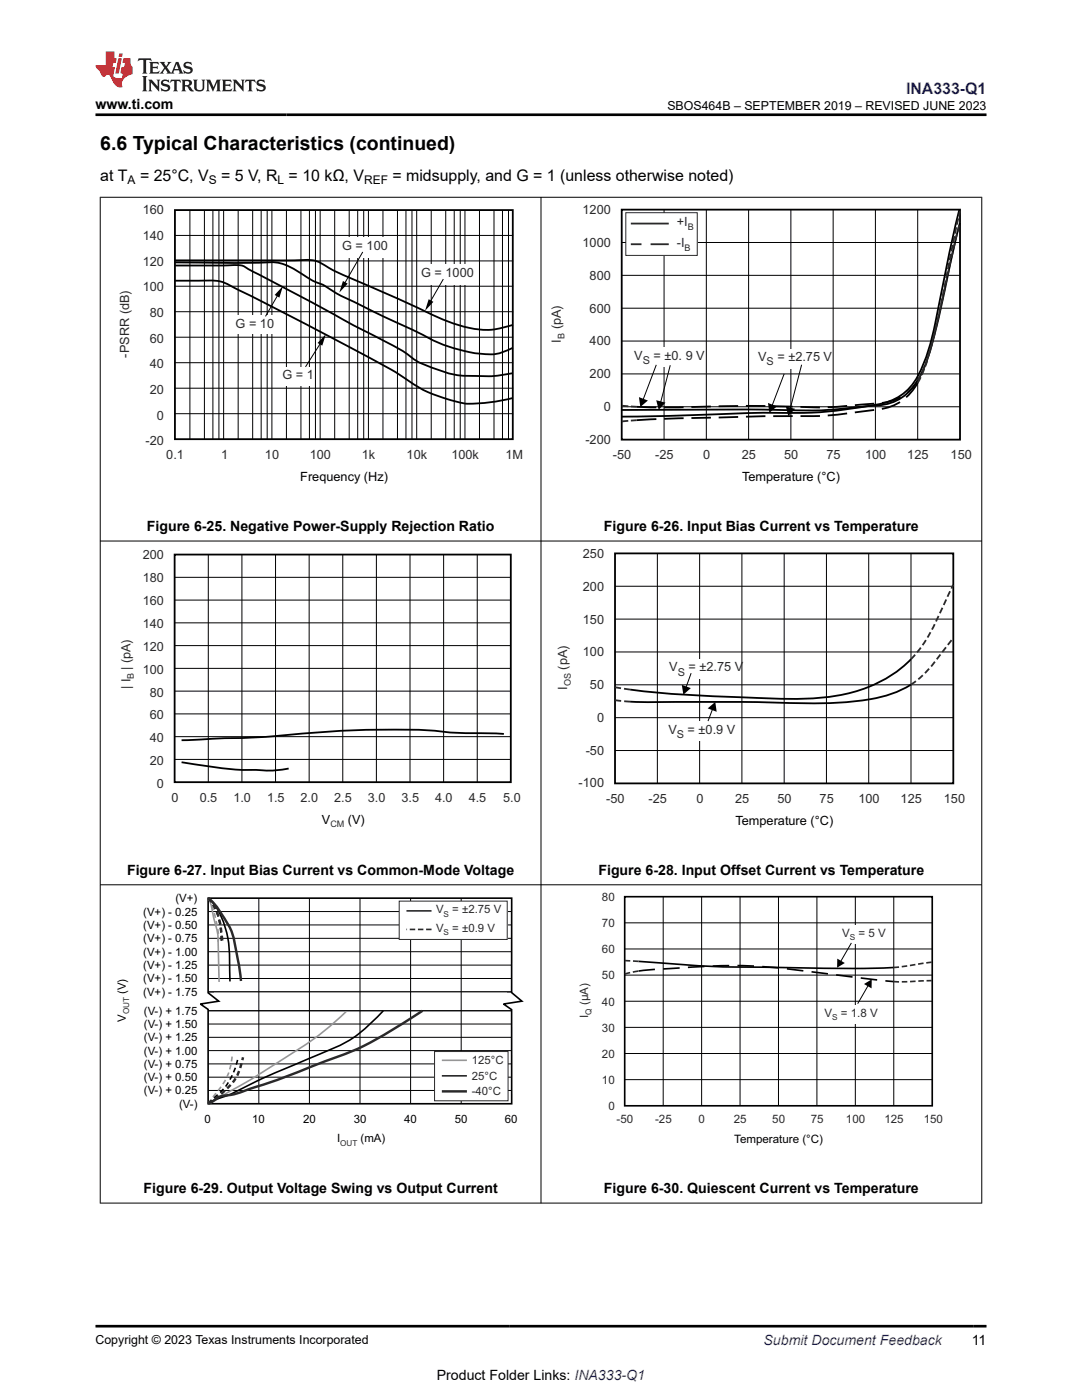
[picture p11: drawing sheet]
<svg xmlns="http://www.w3.org/2000/svg" width="216mm" height="279mm" viewBox="0 0 216 279" stroke-linecap="round" stroke-linejoin="round" font-family="sans-serif">
<g fill="none" stroke="#000" stroke-width=".2">
<path d="M34.9 57.1h67.5M34.9 52.1h67.5M34.9 47h67.5M37.9 41.9v45.7M40.8 41.9v45.7M42.5 41.9v45.7M43.7 41.9v45.7M44.6 41.9v45.7M47.5 41.9v45.7M50.4 41.9v45.7M52.1 41.9v45.7M53.3 41.9v45.7"/>
<path d="M54.3 41.9v45.7M57.2 41.9v45.7M60 41.9v45.7M61.7 41.9v45.7M62.9 41.9v45.7M63.9 41.9v45.7M66.8 41.9v45.7M69.7 41.9v45.7M71.4 41.9v45.7M72.6 41.9v45.7M73.5 41.9v45.7M76.4 41.9v45.7"/>
<path d="M79.3 41.9v45.7M81 41.9v45.7M82.2 41.9v45.7M83.1 41.9v45.7M86 41.9v45.7M88.9 41.9v45.7M90.6 41.9v45.7M91.8 41.9v45.7M92.8 41.9v45.7M95.7 41.9v45.7M98.6 41.9v45.7M100.3 41.9v45.7"/>
<path d="M101.5 41.9v45.7M34.9 62.2h67.5M34.9 67.3h67.5M34.9 72.4h67.5M34.9 77.5h67.5M34.9 82.6h67.5"/>
</g>
<path d="M34.9 41.9h67.4v45.7h-67.4zM34.9 56h4.7a10.7 10.7 0 0 1 6.5 1.1l23.5 12.1a127.3 127.3 0 0 1 14.1 8.2 32.8 32.8 0 0 0 9.5 3.2 36.9 36.9 0 0 0 9.1-1.2M34.9 53h10.2a6.1 6.1 0 0 1 4.1 .5l21.8 11.6a114.5 114.5 0 0 1 10.4 5.7 12.9 12.9 0 0 0 5.2 2.7 19 19 0 0 0 9 1.5 23.3 23.3 0 0 0 6.7-.5M34.9 52.4h17.8a9.5 9.5 0 0 1 6.9 1.8l.7 .5a16.9 16.9 0 0 0 4.6 2.4l.5 .3a56.8 56.8 0 0 0 8 4.2l9.4 4.5a33.5 33.5 0 0 0 9.9 4 18.6 18.6 0 0 0 6.6 .5l3-1.2M34.9 52h23.8a12.4 12.4 0 0 1 4.8 .3l4.3 2.3 16.3 7.2a31.6 31.6 0 0 0 12.7 4 17.2 17.2 0 0 0 5.5-.9" fill="none" stroke="#000" stroke-width=".36"/>
<path d="M56.5 57.1l-.8 2.3-.9-.5zM68.4 56.1l1 .5-1.7 1.8z" fill="#000"/>
<path d="M84.1 52.8h10.2v4h-10.2z" fill-rule="evenodd" fill="#fff"/>
<path d="M85.5 59.7l1 .5-1.7 1.8z" fill="#000"/>
<path d="M88.5 55.7l-3 5.1" fill="none" stroke="#000" stroke-width=".2"/>
<path d="M68.5 47.4h8.6v4h-8.6z" fill-rule="evenodd" fill="#fff"/>
<path d="M72.4 50.3l-4 6.8" fill="none" stroke="#000" stroke-width=".2"/>
<g fill="#fff">
<path d="M56.5 73.3h5.9v3.7h-5.9z" fill-rule="evenodd"/>
<path d="M46.6 62.9h8.6v3.6h-8.6z" fill-rule="evenodd"/>
</g>
<path d="M65 66.7l-.7 2.3-.9-.5z" fill="#000"/>
<g fill="none" stroke="#000" stroke-width=".2">
<path d="M55.7 58.4l-2.7 4.7M124.1 48.4h67.4M124.1 55h67.4M132.5 41.8v45.9M140.9 41.8v45.9M149.4 41.8v45.9M157.8 41.8v45.9M166.2 41.8v45.9M174.7 41.8v45.9M183.1 41.8v45.9M64.3 67.9l-3.3 5.3M124.1 61.5h67.4"/>
<path d="M124.1 68.1h67.4M124.1 74.6h67.4M124.1 81.2h67.4"/>
</g>
<path d="M124.1 41.8h67.5v45.9h-67.5z" fill="none" stroke="#000" stroke-width=".36"/>
<path d="M124.9 42.4h14.2v8.6h-14.2z" fill-rule="evenodd" fill="#fff"/>
<path d="M124.9 42.4h14.2v8.6h-14.2z" fill="none" stroke="#2b292a" stroke-width=".2"/>
<path d="M125.9 44.6h7.5" fill="none" stroke="#2b292a" stroke-width=".36"/>
<path d="M133.4 48.7h-7.5" fill="none" stroke="#2b292a" stroke-width=".36" stroke-dasharray="3.6 1.8" stroke-linecap="butt"/>
<path d="M125.7 69.4h14.1v3.9h-14.1z" fill-rule="evenodd" fill="#fff"/>
<path d="M131 72.8l-2.7 6.9M133.7 72.9l-1.9 7.4" fill="none" stroke="#000" stroke-width=".2"/>
<path d="M127.5 79.3l1.8 .6-1.5 1.3zM130.9 79.9l1.9 .5-1.4 1.4z" fill="#000"/>
<path d="M150.4 69.6h14.2v3.9h-14.2z" fill-rule="evenodd" fill="#fff"/>
<path d="M191.4 41.9l-1.7 7.5-2.5 12.1a47.2 47.2 0 0 1-4.1 13.6 11.1 11.1 0 0 1-9.4 5.8 89.4 89.4 0 0 1-21.1 1.5l-19.2 .6-9.3 .1M191.6 44.4l-.8 2.9a453.1 453.1 0 0 1-5.2 22.8 16.7 16.7 0 0 1-5.4 9.1 10.3 10.3 0 0 1-6.4 1.8 104.8 104.8 0 0 1-21.1 .8h-28.6M34.8 110.7h67.1v45.4h-67.1zM122.7 110.4h67.5v45.9h-67.5zM36.2 152.1a80.6 80.6 0 0 0 16.2 1.6l2.3 .1 2.9-.4M100.5 146.5l-4.4-.2a75.3 75.3 0 0 1-11.2-.6 223.4 223.4 0 0 0-32.4 1.4l-16.3 .6" fill="none" stroke="#000" stroke-width=".36"/>
<path d="M127.1 81.2l7.3 .1a373.3 373.3 0 0 1 30.2 0l9.2-.7a10.6 10.6 0 0 0 8.1-3.1l1.2-1.6M127.1 83.9l7.3-.4 20.7-.5a90.9 90.9 0 0 0 22.2-1.7 10.1 10.1 0 0 0 5.8-4.9" fill="none" stroke="#000" stroke-width=".36" stroke-dasharray="3.9 1.6" stroke-linecap="butt"/>
<path d="M183.1 76.4a48.3 48.3 0 0 0 4-12.5l4.5-21.8M183.1 75.9a45.4 45.4 0 0 0 4.2-12.8l2.8-13 1.5-5.7M124.1 84.1l3-.2M124.1 81l3 .2" fill="none" stroke="#2b292a" stroke-width=".36" stroke-dasharray="1.3 .5" stroke-linecap="butt"/>
<g fill="none" stroke="#000" stroke-width=".2">
<path d="M156.5 74.6l-2.4 6.3M160 72.8l-2.3 8.7M34.8 115.2h67.1M34.8 119.8h67.1M41.6 110.7v45.4M48.3 110.7v45.4M55 110.7v45.4M61.7 110.7v45.4M68.4 110.7v45.4M75.1 110.7v45.4M81.8 110.7v45.4M88.5 110.7v45.4"/>
<path d="M95.2 110.7v45.4M122.7 117h67.5M131.2 110.4v45.9M139.6 110.4v45.9M148 110.4v45.9M156.5 110.4v45.9M164.9 110.4v45.9M173.3 110.4v45.9M181.8 110.4v45.9M34.8 124.3h67.1M34.8 133.4h67.1M34.8 128.8h67.1"/>
<path d="M34.8 137.9h67.1M122.7 123.6h67.5M122.7 130.1h67.5M122.7 136.7h67.5M34.8 142.5h67.1M34.8 151.6h67.1M34.8 147h67.1M122.7 143.2h67.5M122.7 149.8h67.5"/>
</g>
<path d="M153.2 80.4l1.8 .7-1.5 1.3zM156.8 81.1l1.9 .5-1.4 1.4z" fill="#000"/>
<path d="M132.5 144h14.1v3.9h-14.1z" fill-rule="evenodd" fill="#fff"/>
<path d="M142.2 141.6l-.9 2.3" fill="none" stroke="#000" stroke-width=".2"/>
<path d="M141.2 141.4l1.5-1.3 .3 2z" fill="#000"/>
<path d="M132.7 131.5h14.1v3.9h-14.1z" fill-rule="evenodd" fill="#fff"/>
<path d="M137.9 134.3l-1 2.8M41.5 198h60.6M41.5 201.7h60.6" fill="none" stroke="#000" stroke-width=".2"/>
<path d="M136 136.7l1.8 .6-1.4 1.3z" fill="#000"/>
<path d="M181.8 136.6a24.6 24.6 0 0 1-11.3 3.4 165.4 165.4 0 0 1-20.9 .1l-23.9-.1M181.8 131.6a27.5 27.5 0 0 1-17.9 7.6 183.6 183.6 0 0 1-20.5-.2l-10.3-.6-7.4-.8" fill="none" stroke="#000" stroke-width=".36"/>
<path d="M122.7 137.2l3 .4M122.7 139.7l3 .3M181.8 136.6a23.8 23.8 0 0 0 6.6-6.9l1.8-2.4M181.8 131.6a31 31 0 0 0 6.2-10.2l2.2-4.7" fill="none" stroke="#2b292a" stroke-width=".36" stroke-dasharray="1.2 .6" stroke-linecap="butt"/>
<path d="M42.7 198h58.3v3.5h-58.3z" fill-rule="evenodd" fill="#fff"/>
<path d="M41.5 179.2h60.6v18.9l2 1.7-3.6 .6 1.6 1.1v18.8h-60.6v-18.8l-1.5-1.1 3.6-.6-2.1-1.7z" fill="none" stroke="#000" stroke-width=".33"/>
<g fill="none" stroke="#000" stroke-width=".2">
<path d="M51.6 179.2v41.1M61.7 179.2v41.1M71.8 179.2v41.1M81.9 179.2v41.1M92 179.2v41.1M41.5 181.9h60.6M41.5 184.6h60.6M41.5 187.3h60.6M41.5 189.9h60.6M41.5 192.6h60.6M41.5 195.3h60.6M41.5 198h60.6"/>
<path d="M41.5 204.4h60.6M41.5 207h60.6M41.5 209.7h60.6M41.5 212.3h60.6M41.5 215h60.6M41.5 217.6h60.6M41.5 201.7h60.6"/>
</g>
<path d="M86.7 209.9h14.7v9.8h-14.7z" fill-rule="evenodd" fill="#fff"/>
<path d="M86.7 209.9h14.7v9.8h-14.7z" fill="none" stroke="#2b292a" stroke-width=".2"/>
<path d="M41.5 179.2a15.1 15.1 0 0 1 1.8 5.6l.3 2-.1 1.2M41.5 220.3l.5-.7a23.8 23.8 0 0 0 3.6-5.5l.7-3.3" fill="none" stroke="#95979a" stroke-width=".33" stroke-dasharray="1 .7" stroke-linecap="butt"/>
<path d="M41.5 179.2a16 16 0 0 1 1.3 4.4 15.2 15.2 0 0 1 .8 6.4l.1 6M69.1 201.9l-.8 .7a63.9 63.9 0 0 1-11.9 8.8 153.7 153.7 0 0 1-11.9 7.3l-1.8 1.1-1.2 .5M88.2 211.6h5" fill="none" stroke="#95979a" stroke-width=".33"/>
<path d="M41.5 179.2a12.8 12.8 0 0 1 2.7 8.7M41.5 220.3l.5-.5a13.9 13.9 0 0 0 4.7-6l.8-2.9" fill="none" stroke="#000" stroke-width=".33" stroke-dasharray="1 .7" stroke-linecap="butt"/>
<path d="M41.5 179.2a14.7 14.7 0 0 1 4.1 8.9l.3 7.8M76.5 201.7a28.8 28.8 0 0 1-13.3 8.9l-1 .4a177.3 177.3 0 0 0-16.7 7.6l-2.8 1-1.2 .7" fill="none" stroke="#000" stroke-width=".33"/>
<path d="M88.2 214.7h5" fill="none" stroke="#2b292a" stroke-width=".33"/>
<path d="M41.5 179.2a11.7 11.7 0 0 1 2.8 7.7l.1 1M41.5 220.3l1.2-.9a12.2 12.2 0 0 0 5.8-8.4" fill="none" stroke="#2b292a" stroke-width=".49" stroke-dasharray="1 .7" stroke-linecap="butt"/>
<path d="M41.5 179.2a20.3 20.3 0 0 1 4.5 6.2 34.9 34.9 0 0 1 1.6 6.8l.5 3.6M84.3 201.7a81 81 0 0 1-22 11.1l-1 .4a147.2 147.2 0 0 1-15.3 5.3 4.7 4.7 0 0 0-3.7 1.4l-.8 .4M88.2 217.8h5" fill="none" stroke="#2b292a" stroke-width=".49"/>
<path d="M79.7 179.8h21.5v7.7h-21.5z" fill-rule="evenodd" fill="#fff"/>
<path d="M79.7 179.8h21.5v7.7h-21.5z" fill="none" stroke="#2b292a" stroke-width=".2"/>
<path d="M81.1 181.8h5" fill="none" stroke="#2b292a" stroke-width=".33"/>
<path d="M86.1 185.5h-5" fill="none" stroke="#2b292a" stroke-width=".33" stroke-dasharray="1.1 .5" stroke-linecap="butt"/>
<g fill="none" stroke="#000" stroke-width=".2">
<path d="M132.3 179v41.7M140 179v41.7M147.7 179v41.7M155.3 179v41.7M163 179v41.7M170.7 179v41.7M178.3 179v41.7M124.7 184.2h61.3M124.7 194.6h61.3M124.7 189.4h61.3M124.7 199.8h61.3M124.7 205h61.3"/>
<path d="M124.7 215.5h61.3M124.7 210.3h61.3"/>
</g>
<path d="M124.7 179h61.3v41.7h-61.3z" fill="none" stroke="#000" stroke-width=".33"/>
<path d="M167.3 184.7h9.3v3.7h-9.3z" fill-rule="evenodd" fill="#fff"/>
<path d="M127.4 193.8l4.4-.4a142.4 142.4 0 0 1 22.8-.3l23.7 2.8" fill="none" stroke="#000" stroke-width=".33" stroke-dasharray="3.3 1.6" stroke-linecap="butt"/>
<path d="M127.4 191.9a266.9 266.9 0 0 0 28.7 1.2h1.6a278.4 278.4 0 0 0 20.6 0" fill="none" stroke="#000" stroke-width=".33"/>
<path d="M163.7 200.7h11.1v3.7h-11.1z" fill-rule="evenodd" fill="#fff"/>
<path d="M19.9 39.4h176.1M20 39.3v200.9M107.9 39.3v200.9M195.9 39.3v200.9M19.9 108h176.1M19.9 176.6h176.1M169.9 188.2l-2.1 3.7M173.2 196.7l-2.1 3.6M19.9 240.1h176.1" fill="none" stroke="#000" stroke-width=".2"/>
<path d="M167.1 191.3l1.5 .9-1.6 .9zM172.4 196.4l1.5-1v1.9z" fill="#000"/>
<path d="M124.7 191.7l2.7 .2M124.7 194.4l2.7-.6M178.3 195.9h2.5l5.1-.2M178.3 193.1l7.6-1.1" fill="none" stroke="#2b292a" stroke-width=".33" stroke-dasharray="1.1 .5" stroke-linecap="butt"/>
<path d="M27.7 11.6l-.2 .6 .5-.2h.6v.1v2.2l-.2 .4h1l-.2-.4v-2.2v-.1h.5l.5 .2-.1-.6zM29.8 12.4l.2 .3v1.6l-.2 .4h1.9l.1-.6a1.08 1.08 0 0 1-1.3 .2v-.7h.6l.4 .2v-.7l-.4 .2h-.6v-.5l.2-.2a1 1 0 0 1 1 .3l-.1-.5zM31.8 12.4l1 1.1-1 1.2h.9l-.2-.2 .4-.8 .5 .8-.2 .2h1.6l-.2-.2 .1-.5h1l.1 .5-.1 .2h.9l-.2-.4-.8-1.9h-.5l-1 2.1-.8-1.1 .9-1h-.8l.2 .2-.5 .6-.3-.6 .1-.2zM35.2 12.8l.4 1h-.8zM36.8 12.5a.65 .65 0 0 0-.2 .7 .65 .65 0 0 0 .6 .5l.7 .1 .1 .3a.79 .79 0 0 1-.7 .4 .79 .79 0 0 1-.7-.5l.1 .7 .2-.1a.93 .93 0 0 0 1.1 0 .93 .93 0 0 0 .4-.9 1.46 1.46 0 0 0-1.2-.6l-.1-.3a1.09 1.09 0 0 1 1.2 .2l-.2-.6-.1 .1-.6-.2zM28.4 15.2l.2 .4v2.2l-.2 .4h1l-.2-.4v-2.2l.2-.4zM29.6 15.9l.2 .4v1.5l-.2 .4h.8l-.3-.4v-1.3l1.7 1.8v-2l.2-.4h-.8l.2 .2 .1 1.1-1.2-1.3zM32.3 16a.65 .65 0 0 0-.2 .8 .65 .65 0 0 0 .7 .4l.6 .2 .1 .2a.79 .79 0 0 1-.7 .4 .79 .79 0 0 1-.7-.5l.1 .7 .2-.1a.93 .93 0 0 0 1.1 .1 .93 .93 0 0 0 .4-1 1.46 1.46 0 0 0-1.2-.5l-.1-.4a1.09 1.09 0 0 1 1.2 .2l-.2-.6-.1 .1-.6-.1zM34.1 15.9l-.1 .6a.63 .63 0 0 1 .7-.3l.1 1.6-.3 .4h1l-.2-.4v-1.6a.66 .66 0 0 1 .8 .3l-.1-.6zM36.2 15.9l.2 .4v1.5l-.2 .4h.9l-.2-.2v-.7h.5l.1 .2a.79 .79 0 0 0 1.2 .6l-1-.9a.61 .61 0 0 0 .6-.6 .61 .61 0 0 0-.5-.7zM36.9 16.2h.2a.47 .47 0 0 1 .5 .1 .47 .47 0 0 1 .1 .5l-.2 .1-.6 .1zM38.5 15.9l.2 .2a2.27 2.27 0 0 0 .4 2 1.04 1.04 0 0 0 1.7-.7v-1.3l.2-.2h-.8l.2 .4v1.1a.6 .6 0 0 1-.6 .6 .6 .6 0 0 1-.6-.6v-1.1l.3-.4zM41.1 15.9l.2 .4v1.5l-.2 .4h.7l-.2-.4v-1.4l.9 1.9 .8-1.9v1.4l-.2 .4h1l-.3-.4v-1.5l.3-.4h-.8l-.7 1.5-.7-1.5zM44.3 15.9l.2 .4v1.5l-.2 .4h1.9l.1-.6a1.09 1.09 0 0 1-1.3 .2v-.7h.6l.4 .2v-.6l-.4 .2h-.6v-.6l.2-.1a1.01 1.01 0 0 1 1 .3l-.1-.6zM46.4 15.9l.3 .4v1.5l-.3 .4h.8l-.2-.4v-1.3l1.6 1.8v-2l.2-.4h-.7l.2 .2v1.1l-1.2-1.3zM49 15.9l-.1 .6a.63 .63 0 0 1 .8-.3v1.6l-.3 .4h1l-.2-.4v-1.6a.66 .66 0 0 1 .8 .3l-.1-.6zM51.4 16a.65 .65 0 0 0-.2 .8 .65 .65 0 0 0 .6 .4l.6 .2 .2 .2a.79 .79 0 0 1-.8 .4 .79 .79 0 0 1-.6-.5l.1 .7 .2-.1a.93 .93 0 0 0 1 .1 .93 .93 0 0 0 .5-1 1.46 1.46 0 0 0-1.3-.5l-.1-.4a1.09 1.09 0 0 1 1.3 .2l-.2-.6-.2 .1-.5-.1z" fill="#231f20"/>
<path d="M21.1 10.3v2.7h-2.1l.1 .4 .9 1a.95 .95 0 0 0 .9 .9 .59 .59 0 0 1 .6-.4 .59 .59 0 0 1 .5 .3l.4 .8a1.59 1.59 0 0 0 2.1 1.4 1.61 1.61 0 0 1 1-2.3l1-.3-.1-1.5a1.59 1.59 0 0 1-.4-1.7h-1.4l-.2 .9h.5l-.1 .9h-.5l-.2 .9v.3l.4 .1-.2 .9h-.6a.73 .73 0 0 1-1.1-.7l.3-1.5h-.5l.2-.9h.5l.2-.9h-.5v-1.3zM23.6 11.6l-.6 3.1h.7l.6-3.1zM23.8 10.7l-.1 .6h.7l.1-.6z" fill="#ed1c24"/>
<path d="M19 22.9h177.8M19 264.7h177.8" fill="none" stroke="#000" stroke-width=".53"/>
<text font-size="3.9" x="20" y="29.9">6.6 Typical Characteristics (continued)</text>
<text font-size="3.2" fill="#00f" x="180.8" y="18.7">INA333-Q1</text>
<g font-size="3.2">
<text x="20" y="36.1">at T</text>
<text x="27.9" y="36.1">= 25°C, V</text>
<text x="44.1" y="36.1">= 5 V, R = 10 kΩ, V</text>
<text x="78.3" y="36.1">= midsupply, and G = 1 (unless otherwise noted)</text>
</g>
<g font-size="2.8">
<text x="19" y="21.8">www.ti.com</text>
<text x="29.3" y="106">Figure 6-25. Negative Power-Supply Rejection Ratio</text>
<text x="120.5" y="106">Figure 6-26. Input Bias Current vs Temperature</text>
<text x="25.3" y="174.6">Figure 6-27. Input Bias Current vs Common-Mode Voltage</text>
<text x="119.4" y="174.6">Figure 6-28. Input Offset Current vs Temperature</text>
<text x="28.6" y="238.1">Figure 6-29. Output Voltage Swing vs Output Current</text>
<text x="120.5" y="238.1">Figure 6-30. Quiescent Current vs Temperature</text>
<text x="193.9" y="268.5">11</text>
<text x="87.2" y="275.3">Product Folder Links: INA333-Q1</text>
</g>
<text font-size="2.8" fill="#00f" x="152.4" y="268.5">Submit Document Feedback</text>
<g font-size="2.5">
<text x="133.2" y="21.9">SBOS464B – SEPTEMBER 2019 – REVISED JUNE 2023</text>
<text x="59.9" y="96">Frequency (Hz)</text>
<text x="148.1" y="96">Temperature (°C)</text>
<text x="64.2" y="164.4">V</text>
<text x="69.4" y="164.4">(V)</text>
<text x="146.8" y="164.6">Temperature (°C)</text>
<text x="19" y="268.2">Copyright © 2023 Texas Instruments Incorporated</text>
</g>
<g font-size="2.5" fill="#2b292a">
<text x="28.5" y="42.8">160</text>
<text x="28.5" y="47.9">140</text>
<text x="116.2" y="42.8">1200</text>
<text x="135.1" y="45.2">+I</text>
<text x="28.5" y="53">120</text>
<text x="68.3" y="49.9">G = 100</text>
<text x="116.2" y="49.3">1000</text>
<text x="135.1" y="49.3">-I</text>
<text x="28.5" y="58.1">100</text>
<text x="84" y="55.2">G = 1000</text>
<text x="117.6" y="55.9">800</text>
<text x="29.9" y="63.3">80</text>
<text x="47" y="65.4">G = 10</text>
<text x="111.9" y="65.8" transform="rotate(-90 111.9 65.8)">(pA)</text>
<text x="117.6" y="62.4">600</text>
<text x="25.8" y="71.4" transform="rotate(-90 25.8 71.4)">-PSRR (dB)</text>
<text x="29.9" y="68.4">60</text>
<text x="111.9" y="68.4" transform="rotate(-90 111.9 68.4)">I</text>
<text x="117.6" y="68.9">400</text>
<text x="126.6" y="71.8">V</text>
<text x="130.4" y="71.8">= ±0. 9 V</text>
<text x="29.9" y="73.5">40</text>
<text x="56.4" y="75.7">G = 1</text>
<text x="117.6" y="75.4">200</text>
<text x="151.3" y="72.1">V</text>
<text x="155.1" y="72.1">= ±2.75 V</text>
<text x="29.9" y="78.6">20</text>
<text x="31.3" y="83.7">0</text>
<text x="120.5" y="82">0</text>
<text x="29" y="88.8">-20</text>
<text x="116.8" y="88.5">-200</text>
<text x="33.2" y="91.6">0.1</text>
<text x="44.2" y="91.6">1</text>
<text x="52.9" y="91.6">10</text>
<text x="61.8" y="91.6">100</text>
<text x="72.2" y="91.6">1k</text>
<text x="81.1" y="91.6">10k</text>
<text x="90.1" y="91.6">100k</text>
<text x="100.9" y="91.6">1M</text>
<text x="122.3" y="91.6">-50</text>
<text x="130.7" y="91.6">-25</text>
<text x="140.3" y="91.6">0</text>
<text x="148" y="91.6">25</text>
<text x="156.4" y="91.6">50</text>
<text x="164.9" y="91.6">75</text>
<text x="172.6" y="91.6">100</text>
<text x="181" y="91.6">125</text>
<text x="189.7" y="91.6">150</text>
<text x="28.5" y="111.5">200</text>
<text x="116.3" y="111.4">250</text>
<text x="28.5" y="116.1">180</text>
<text x="116.3" y="117.9">200</text>
<text x="28.5" y="120.7">160</text>
<text x="28.5" y="125.3">140</text>
<text x="116.3" y="124.5">150</text>
<text x="28.5" y="129.8">120</text>
<text x="116.3" y="131">100</text>
<text x="26" y="137.5" transform="rotate(-90 26 137.5)">| I | (pA)</text>
<text x="28.5" y="134.4">100</text>
<text x="113.2" y="137.7" transform="rotate(-90 113.2 137.7)">I</text>
<text x="113.2" y="133.7" transform="rotate(-90 113.2 133.7)">(pA)</text>
<text x="117.7" y="137.5">50</text>
<text x="133.5" y="134">V</text>
<text x="137.4" y="134">= ±2.75 V</text>
<text x="29.9" y="139">80</text>
<text x="29.9" y="143.6">60</text>
<text x="29.9" y="148.2">40</text>
<text x="119.1" y="144.1">0</text>
<text x="133.4" y="146.5">V</text>
<text x="137.2" y="146.5">= ±0.9 V</text>
<text x="29.9" y="152.7">20</text>
<text x="116.9" y="150.6">-50</text>
<text x="31.3" y="157.3">0</text>
<text x="34.2" y="160">0</text>
<text x="39.9" y="160">0.5</text>
<text x="46.6" y="160">1.0</text>
<text x="53.3" y="160">1.5</text>
<text x="60" y="160">2.0</text>
<text x="66.7" y="160">2.5</text>
<text x="73.4" y="160">3.0</text>
<text x="80.1" y="160">3.5</text>
<text x="86.8" y="160">4.0</text>
<text x="93.5" y="160">4.5</text>
<text x="100.4" y="160">5.0</text>
<text x="115.5" y="157.1">-100</text>
<text x="120.9" y="160.2">-50</text>
<text x="129.4" y="160.2">-25</text>
<text x="138.9" y="160.2">0</text>
<text x="146.7" y="160.2">25</text>
<text x="155.1" y="160.2">50</text>
<text x="163.5" y="160.2">75</text>
<text x="171.3" y="160.2">100</text>
<text x="179.7" y="160.2">125</text>
<text x="188.3" y="160.2">150</text>
</g>
<g font-size="2.4">
<text x="25.5" y="36.7">A</text>
<text x="41.7" y="36.7">S</text>
<text x="55.4" y="36.7">L</text>
<text x="72.7" y="36.7">REF</text>
</g>
<g font-size="2.3" fill="#2b292a">
<text x="120.1" y="179.8">80</text>
<text x="87" y="182.3">V</text>
<text x="87" y="186">V</text>
<text x="90.2" y="182.3">= ±2.75 V</text>
<text x="90.2" y="186">= ±0.9 V</text>
<text x="120.1" y="185">70</text>
<text x="120.1" y="190.2">60</text>
<text x="168" y="187">V</text>
<text x="171.3" y="187">= 5 V</text>
<text x="120.1" y="195.5">50</text>
<text x="117.4" y="203.2" transform="rotate(-90 117.4 203.2)">I</text>
<text x="117.4" y="200.6" transform="rotate(-90 117.4 200.6)">(µA)</text>
<text x="120.1" y="200.7">40</text>
<text x="164.5" y="203">V</text>
<text x="167.8" y="203">= 1.8 V</text>
<text x="120.1" y="205.9">30</text>
<text x="94.1" y="212.4">125°C</text>
<text x="94.1" y="215.5">25°C</text>
<text x="120.1" y="211.1">20</text>
<text x="94.1" y="218.6">-40°C</text>
<text x="120.1" y="216.3">10</text>
<text x="121.4" y="221.5">0</text>
<text x="123" y="224.2">-50</text>
<text x="130.7" y="224.2">-25</text>
<text x="139.4" y="224.2">0</text>
<text x="146.4" y="224.2">25</text>
<text x="154.1" y="224.2">50</text>
<text x="161.8" y="224.2">75</text>
<text x="168.8" y="224.2">100</text>
<text x="176.5" y="224.2">125</text>
<text x="184.3" y="224.2">150</text>
</g>
<g font-size="2.3">
<text x="28.6" y="182.7">(V+) - 0.25</text>
<text x="28.6" y="185.4">(V+) - 0.50</text>
<text x="35" y="180">(V+)</text>
<text x="28.6" y="188.1">(V+) - 0.75</text>
<text x="28.6" y="190.7">(V+) - 1.00</text>
<text x="28.6" y="193.4">(V+) - 1.25</text>
<text x="28.6" y="196.1">(V+) - 1.50</text>
<text x="25.1" y="204" transform="rotate(-90 25.1 204)">V</text>
<text x="25.1" y="198.4" transform="rotate(-90 25.1 198.4)">(V)</text>
<text x="28.6" y="198.7">(V+) - 1.75</text>
<text x="28.7" y="202.5">(V-) + 1.75</text>
<text x="28.7" y="205.2">(V-) + 1.50</text>
<text x="28.7" y="207.8">(V-) + 1.25</text>
<text x="28.7" y="213.1">(V-) + 0.75</text>
<text x="28.7" y="210.5">(V-) + 1.00</text>
<text x="28.7" y="215.7">(V-) + 0.50</text>
<text x="28.7" y="218.4">(V-) + 0.25</text>
<text x="35.7" y="221.1">(V )</text>
<text x="37.9" y="221.1">-</text>
<text x="40.8" y="224.1">0</text>
<text x="50.3" y="224.1">10</text>
<text x="60.5" y="224.1">20</text>
<text x="67.2" y="228">I</text>
<text x="70.6" y="224.1">30</text>
<text x="72" y="228">(mA)</text>
<text x="80.7" y="224.1">40</text>
<text x="90.8" y="224.1">50</text>
<text x="100.8" y="224.1">60</text>
<text x="146.5" y="228.2">Temperature (°C)</text>
</g>
<g font-size="2.2" fill="#2b292a">
<text x="128.3" y="72.7">S</text>
<text x="153" y="72.9">S</text>
<text x="135.2" y="134.8">S</text>
<text x="135.1" y="147.3">S</text>
</g>
<g font-size="1.8" fill="#2b292a">
<text x="137.2" y="45.9">B</text>
<text x="136.6" y="50">B</text>
<text x="112.6" y="67.7" transform="rotate(-90 112.6 67.7)">B</text>
<text x="26.7" y="135.5" transform="rotate(-90 26.7 135.5)">B</text>
<text x="113.9" y="137" transform="rotate(-90 113.9 137)">OS</text>
<text x="65.9" y="165.1">CM</text>
</g>
<g font-size="1.6" fill="#2b292a">
<text x="88.5" y="182.9">S</text>
<text x="88.5" y="186.6">S</text>
<text x="169.6" y="187.6">S</text>
<text x="25.8" y="202.4" transform="rotate(-90 25.8 202.4)">OUT</text>
<text x="118" y="202.6" transform="rotate(-90 118 202.6)">Q</text>
<text x="166" y="203.6">S</text>
<text x="67.9" y="228.6">OUT</text>
</g>
</svg>
